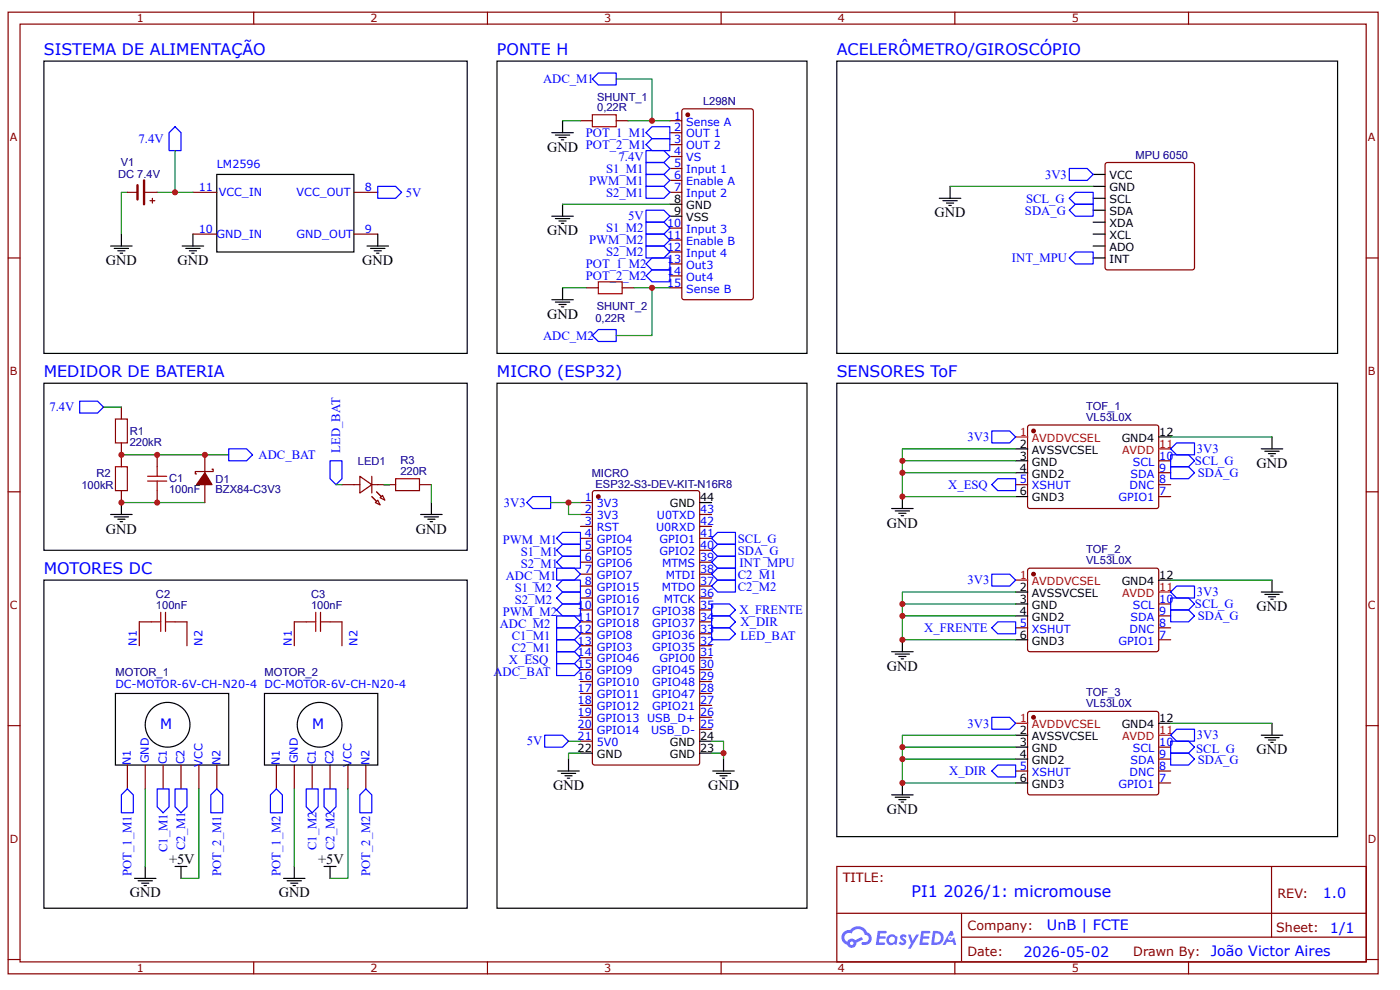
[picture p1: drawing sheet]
<svg xmlns="http://www.w3.org/2000/svg" width="297mm" height="210mm" viewBox="0 0 297 210" stroke-linecap="round" stroke-linejoin="round" font-family="sans-serif">
<g fill="none" stroke="#800" stroke-width=".25">
<path d="M1.7 2.6h290.7v203.9h-290.7zM4.3 5.1h285.5v198.8h-285.5zM53.8 2.6v2.5M103.4 2.6v2.5M153 2.6v2.5M202.6 2.6v2.5M252.1 2.6v2.5M1.7 54.7h2.6M289.8 54.7h2.6M1.7 104.3h2.6M289.8 104.3h2.6M1.7 153.8h2.6"/>
<path d="M289.8 153.8h2.6M177.5 183.7h112.3v20.2h-112.3zM177.6 193.6h112.1M204 198.7h85.7M204 193.6v10.1M269.8 183.7v15M1.7 203.4h2.6M53.8 203.9v2.6M103.4 203.9v2.6M153 203.9v2.6M202.6 203.9v2.6M252.1 203.9v2.6"/>
<path d="M289.8 203.4h2.6"/>
</g>
<g fill="#58f">
<path d="M191.1 198.2l.5-.1 .4 .1 .3 .2-.2 .5a.33 .33 0 0 0-.3-.3 .33 .33 0 0 0-.3 .1v.1a.85 .85 0 0 1 .7 .6 .85 .85 0 0 1-.3 .9l-.7 .1-.6-.4 .4-.4 .5 .3 .2-.1v-.2a.88 .88 0 0 1-.6-1.4z"/>
<path d="M192.6 198.1h.6l.4 1.3 .8-1.3h.6l-1.8 3h-.6l.7-1.1z"/>
<path d="M186.2 197.4h1.7l.2 .1-.1 .3-1.3 .1-.1 .6h1.1l.2 .3-.2 .2h-1.1l-.2 .8h1.3l.1 .3-.1 .2h-1.9z"/>
<path d="M195.5 197.4h1.6l.2 .1v.3l-1.3 .1-.1 .6h1.1l.2 .3-.3 .2h-1.1l-.1 .8h1.2l.1 .3-.1 .2h-1.9z"/>
<path d="M201.6 197.4h.5l.2 .9-.4 .2a.49 .49 0 0 0-.7 .2 .49 .49 0 0 0 .3 .7 .49 .49 0 0 0 .6-.5l.4-.2 .4 1.6h-.6l-.2-.6h-1.2l-.3 .6h-.6z"/>
<path d="M197.9 197.4l-.4 2.9h1a1.51 1.51 0 0 0 1.7-1.5 1.51 1.51 0 0 0-1.8-1.4zM198.4 197.9a1.02 1.02 0 0 1 1.2 1.1 1.02 1.02 0 0 1-1.4 .8z"/>
<path d="M188.5 198.4a1.11 1.11 0 0 0-.3 1.5 1.11 1.11 0 0 0 1.6 .3l.4 .1 .2-1.6-.4-.2a1.01 1.01 0 0 0-1.5-.1zM188.5 199.2a.66 .66 0 0 1 1.3 0 .66 .66 0 0 1-1.3 0z"/>
<path d="M179 197.6a1.58 1.58 0 0 0 .7 2.7 1.01 1.01 0 0 0 1.2 .6 1.01 1.01 0 0 0 .8-1l1.4-.7-.3-.6-1.4 .7a1.02 1.02 0 0 0-1.7 .4 .99 .99 0 0 1-.4-1.4 .99 .99 0 0 1 1.4-.4 1.48 1.48 0 0 1 1.5-.9 1.48 1.48 0 0 1 1.3 1.2 .82 .82 0 0 1 .8 1 .82 .82 0 0 1-1.2 .5l-.3 .2v.3a1.4 1.4 0 0 0 2-.6 1.4 1.4 0 0 0-.9-2 2.19 2.19 0 0 0-3.6-.4l-.8 .1zM180.3 200a.4 .4 0 0 1 .8 0 .4 .4 0 0 1-.8 0z"/>
<circle cx="201.6" cy="198.9" r=".19"/>
</g>
<path d="M125.8 104.2l.4-.2h21.7l.5 .3v57.4l-.3 .5h-21.9l-.5-.3v-57.4z" fill="none" stroke="#800" stroke-width=".25"/>
<circle cx="126.9" cy="105.3" r=".38" fill="#800"/>
<g fill="none" stroke="#800" stroke-width=".25">
<path d="M144.8 23.2l.3-.1h14.2l.5 .3v39.6l-.3 .5h-14.4l-.4-.3-.1-39.6zM123.1 106.5h2.6M123.1 109.1h2.6M123.1 111.6h2.6M123.1 114.1h2.6M123.1 116.7h2.6M123.1 119.2h2.6M148.4 109.1h2.6M148.4 111.6h2.6M148.4 114.1h2.6M148.4 116.7h2.6M148.4 119.2h2.6"/>
<path d="M123.1 121.7h2.6M123.1 124.3h2.6M123.1 126.8h2.6M123.1 129.3h2.6M123.1 131.8h2.6M123.1 134.4h2.6M123.1 136.9h2.6M123.1 139.4h2.6M148.4 121.7h2.6M148.4 124.3h2.6M148.4 126.8h2.6M148.4 129.3h2.6"/>
<path d="M148.4 131.8h2.6M148.4 134.4h2.6M148.4 136.9h2.6M148.4 139.4h2.6M123.1 142h2.6M123.1 144.5h2.6M123.1 147h2.6M123.1 149.5h2.6M123.1 152.1h2.6M123.1 154.6h2.6M123.1 157.1h2.6M148.4 142h2.6"/>
<path d="M148.4 144.5h2.6M148.4 147h2.6M148.4 149.5h2.6M148.4 152.1h2.6M148.4 154.6h2.6"/>
<circle cx="126.9" cy="105.3" r=".38"/>
</g>
<path d="M148.4 106.5h2.6M123.1 159.7h2.6M148.4 159.7h2.6M148.4 157.1h2.6" fill="none" stroke="#000" stroke-width=".25"/>
<circle cx="145.9" cy="24.3" r=".38" fill="#800"/>
<g fill="none" stroke="#800" stroke-width=".25">
<path d="M142.1 25.6h2.5M142.1 28.1h2.5M142.1 30.7h2.5M142.1 33.2h2.5M142.1 35.7h2.5M142.1 38.2h2.5M234.6 34.6l.3-.1h18l.4 .1 .1 .4v21.7l-.1 .4-.4 .1h-18l-.3-.1-.2-.4v-21.7zM142.1 40.8h2.5M142.1 48.4h2.5M142.1 50.9h2.5M142.1 53.4h2.5M142.1 56h2.5"/>
<path d="M142.1 58.5h2.5M142.1 61h2.5M218.1 90.3l.4-.2 27.1 .1 .2 .4-.1 17-.4 .2-27.1-.1-.2-.4v-16.7zM27 162.2v5.1M30.8 162.2v5.1M34.6 162.2v5.1M38.4 162.2v5.1M42.2 162.2v5.1M46 162.2v5.1M58.6 162.2v5.1M62.4 162.2v5.1M66.2 162.2v5.1"/>
<path d="M70 162.2v5.1M73.8 162.2v5.1M77.6 162.2v5.1"/>
<circle cx="145.9" cy="24.3" r=".38"/>
</g>
<g fill="none" stroke="#000" stroke-width=".25">
<path d="M231.9 37h2.5M231.9 39.5h2.5M142.1 43.3h2.5M142.1 45.8h2.5M231.9 42h2.5M231.9 44.6h2.5M231.9 47.1h2.5M231.9 49.6h2.5M231.9 52.2h2.5M231.9 54.7h2.5M24.5 147h24v15.2h-24zM56.1 147h24v15.2h-24z"/>
<circle cx="67.8" cy="153.7" r="4.7"/>
</g>
<circle cx="219.3" cy="91.4" r=".38" fill="#800"/>
<g fill="none" stroke="#800" stroke-width=".25">
<path d="M245.8 97.7h2.6M215.5 102.8h2.5M245.8 102.8h2.6M245.8 105.3h2.6M245.8 100.2h2.6M218.1 120.6l.4-.1h27.1l.2 .5-.1 16.9-.4 .3-27.1-.1-.2-.4v-16.7z"/>
<circle cx="219.3" cy="91.4" r=".38"/>
</g>
<path d="M215.5 92.6h2.5M245.8 95.2h2.6" fill="none" stroke="#f00" stroke-width=".25"/>
<path d="M215.5 95.2h2.5M215.5 97.7h2.5M245.8 92.6h2.6M215.5 100.2h2.5M215.5 105.3h2.5" fill="none" stroke="#000" stroke-width=".25"/>
<circle cx="219.3" cy="121.7" r=".38" fill="#800"/>
<g fill="none" stroke="#800" stroke-width=".25">
<path d="M215.5 133.1h2.5M245.8 133.1h2.6M245.8 135.6h2.6M245.8 130.6h2.6M245.8 128h2.6M218.1 151l.4-.2 27.1 .1 .2 .4-.1 17-.4 .2-27.1-.1-.2-.4v-16.7z"/>
<circle cx="219.3" cy="121.7" r=".38"/>
</g>
<path d="M215.5 123h2.5M245.8 125.5h2.6" fill="none" stroke="#f00" stroke-width=".25"/>
<path d="M215.5 125.5h2.5M215.5 128h2.5M215.5 130.6h2.5M215.5 135.6h2.5M245.8 123h2.6" fill="none" stroke="#000" stroke-width=".25"/>
<circle cx="219.3" cy="152.1" r=".38" fill="#800"/>
<g fill="none" stroke="#800" stroke-width=".25">
<path d="M123.1 25.6h2.6M130.7 25.6h2.6M40.9 40.8h5.1M40.9 49.6h5.1M75.1 40.8h5M75.1 49.6h5M124.4 61h2.5M132 61h2.5M25.8 86.3v2.5M25.8 93.9v5.1M33.3 96.4v2.6M25.8 104v2.5"/>
<path d="M33.3 104v2.5M245.8 158.4h2.6M215.5 163.5h2.5M245.8 163.5h2.6M245.8 166h2.6M245.8 160.9h2.6"/>
<circle cx="219.3" cy="152.1" r=".38"/>
</g>
<path d="M215.5 153.3h2.5M245.8 155.9h2.6" fill="none" stroke="#f00" stroke-width=".25"/>
<g fill="none" stroke="#000" stroke-width=".25">
<path d="M9.3 13h89.8v61.9h-89.8zM105.4 13h65.8v61.9h-65.8zM177.5 13h106.3v61.9h-106.3zM46 37h29.1v16.4h-29.1zM117.1 28.1h4.5M117.8 28.6h3.1M118.6 29.1h1.5M119.1 29.6h.5M119.3 25.6v2.5M201.6 39.5v2.5M38.7 52.2h4.5M39.4 52.7h3"/>
<path d="M40.2 53.2h1.5M40.7 53.7h.5M40.9 49.6v2.6M77.9 52.2h4.5M78.6 52.7h3.1M79.4 53.2h1.5M79.9 53.7h.5M80.1 49.6v2.6M117.1 45.8h4.5M117.8 46.3h3.1M118.6 46.8h1.5M119.1 47.4h.5"/>
<path d="M119.3 43.3v2.5M199.3 42h4.5M200 42.5h3.1M200.8 43.1h1.5M201.3 43.6h.5M117.1 63.5h4.5M117.8 64h3.1M118.6 64.6h1.5M119.1 65.1h.5M119.3 61v2.5M9.3 81.3h89.8v35.4h-89.8zM105.4 81.3h65.8v111.3h-65.8z"/>
<path d="M177.5 81.3h106.3v96.1h-106.3zM267.6 95.2h4.5M268.3 95.7h3.1M269.1 96.2h1.5M269.6 96.7h.5M269.9 92.6v2.6M23.5 109.1h4.5M24.2 109.6h3.1M25 110.1h1.5M25.5 110.6h.5M25.8 106.5v2.6M189.2 107.8h4.5"/>
<path d="M189.9 108.3h3.1M190.7 108.8h1.5M191.2 109.3h.5M191.4 105.3v2.5M9.3 123h89.8v69.6h-89.8zM189.2 138.2h4.5M189.9 138.7h3.1M190.7 139.2h1.5M191.2 139.7h.5M191.4 135.6v2.6M267.6 125.5h4.5M268.3 126h3.1"/>
<path d="M269.1 126.5h1.5M269.6 127h.5M269.9 123v2.5M215.5 155.9h2.5M215.5 158.4h2.5M245.8 153.3h2.6M267.6 155.9h4.5M268.3 156.4h3.1M269.1 156.9h1.5M269.6 157.4h.5M269.9 153.3v2.6M189.2 168.5h4.5"/>
<path d="M189.9 169h3.1M190.7 169.5h1.5M191.2 170h.5M191.4 166v2.5M215.5 160.9h2.5M215.5 166h2.5M28.5 186.2h4.6M29.3 186.7h3M30.1 187.2h1.5M30.6 187.7h.5M30.8 183.7v2.5M37.1 183.7h2.6"/>
<path d="M38.4 183.7v2.5M60.2 186.2h4.5M60.9 186.7h3M61.7 187.2h1.5M62.2 187.7h.5M62.4 183.7v2.5M68.8 183.7h2.5M70 183.7v2.5"/>
<circle cx="35.6" cy="153.7" r="4.7"/>
</g>
<g fill="none" stroke="#00f" stroke-width=".25">
<path d="M125.7 16.7l1.2-1.2h3.8v2.5h-3.8zM37.1 26.9l1.3 1.2v3.8h-2.5v-3.8zM80.1 39.5h3.8l1.3 1.3-1.3 1.2h-3.8zM137.1 31.9h3.7l1.3 1.3-1.3 1.3h-3.7zM137.1 37h3.7l1.3 1.2-1.3 1.3h-3.7zM137.1 34.5h3.7l1.3 1.2-1.3 1.3h-3.7zM137.1 39.5h3.7l1.3 1.3-1.3 1.2h-3.7zM137.1 28.1l1.2-1.2h3.8v2.5h-3.8zM137.1 30.7l1.2-1.3h3.8v2.5h-3.8zM226.9 35.7h3.7l1.3 1.3-1.3 1.2h-3.7zM137.1 44.6h3.7l1.3 1.2-1.3 1.3h-3.7zM137.1 47.1h3.7l1.3 1.3-1.3 1.2h-3.7z"/>
<path d="M137.1 52.2h3.7l1.3 1.2-1.3 1.3h-3.7zM137.1 49.6h3.7l1.3 1.3-1.3 1.3h-3.7zM137.1 56l1.2-1.3h3.8v2.5h-3.8zM137.1 58.5l1.2-1.3h3.8v2.5h-3.8zM226.9 42l1.2-1.2h3.8v2.5h-3.8zM226.9 44.6l1.2-1.3h3.8v2.5h-3.8zM226.9 54.7l1.2-1.3h3.8v2.6h-3.8zM125.7 71.1l1.2-1.2h3.8v2.5h-3.8zM16.9 85h3.8l1.3 1.3-1.3 1.3h-3.8zM48.5 95.2h3.8l1.3 1.2-1.3 1.3h-3.8zM210.4 91.4h3.8l1.3 1.2-1.3 1.3h-3.8zM248.4 99h3.7l1.3 1.2-1.3 1.3h-3.7z"/>
<path d="M248.4 96.4h3.7l1.3 1.3-1.3 1.3h-3.7zM248.4 95.2l1.2-1.3h3.8v2.5h-3.8zM118.1 114.1l1.2-1.2h3.8v2.5h-3.8zM118.1 116.7l1.2-1.3h3.8v2.5h-3.8zM118.1 119.2l1.2-1.3h3.8v2.6h-3.8zM151 114.1l1.2-1.2h3.8v2.5h-3.8zM151 116.7l1.2-1.3h3.8v2.5h-3.8zM151 119.2l1.2-1.3h3.8v2.6h-3.8zM210.4 102.8l1.3-1.3h3.8v2.5h-3.8zM118.1 120.5h3.8l1.2 1.2-1.2 1.3h-3.8zM118.1 124.3l1.2-1.3h3.8v2.5h-3.8zM118.1 126.8l1.2-1.3h3.8v2.5h-3.8z"/>
<path d="M118.1 129.3l1.2-1.3h3.8v2.6h-3.8zM118.1 130.6h3.8l1.2 1.2-1.2 1.3h-3.8zM118.1 133.1h3.8l1.2 1.3-1.2 1.2h-3.8zM118.1 135.6h3.8l1.2 1.3-1.2 1.3h-3.8zM118.1 138.2h3.8l1.2 1.2-1.2 1.3h-3.8zM151 121.7l1.2-1.2h3.8v2.5h-3.8zM151 124.3l1.2-1.3h3.8v2.5h-3.8zM151 128h3.8l1.2 1.3-1.2 1.3h-3.8zM151 130.6h3.8l1.2 1.2-1.2 1.3h-3.8zM210.4 133.1l1.3-1.3h3.8v2.6h-3.8zM210.4 121.7h3.8l1.3 1.3-1.3 1.3h-3.8zM248.4 126.8h3.7l1.3 1.2-1.3 1.3h-3.7z"/>
<path d="M248.4 129.3h3.7l1.3 1.3-1.3 1.2h-3.7zM248.4 125.5l1.2-1.2h3.8v2.5h-3.8zM118.1 140.7h3.8l1.2 1.3-1.2 1.2h-3.8zM210.4 152.1h3.8l1.3 1.2-1.3 1.3h-3.8zM248.4 157.1h3.7l1.3 1.3-1.3 1.3h-3.7zM248.4 159.7h3.7l1.3 1.2-1.3 1.3h-3.7zM248.4 155.9l1.2-1.3h3.8v2.5h-3.8zM27 167.3l1.3 1.2v3.8h-2.5v-3.8zM33.3 167.3h2.6v3.8l-1.3 1.2-1.3-1.2zM37.1 167.3h2.6v3.8l-1.3 1.2-1.3-1.2zM46 167.3l1.3 1.2v3.8h-2.6v-3.8zM58.6 167.3l1.3 1.2v3.8h-2.5v-3.8z"/>
<path d="M65 167.3h2.5v3.8l-1.3 1.2-1.2-1.2zM68.8 167.3h2.5v3.8l-1.3 1.2-1.2-1.2zM77.6 167.3l1.3 1.2v3.8h-2.6v-3.8zM210.4 163.5l1.3-1.3h3.8v2.5h-3.8z"/>
</g>
<g fill="none" stroke="#080" stroke-width=".25">
<path d="M130.7 16.7h7.6v8.9M119.3 25.6h3.8M133.3 25.6h8.8M201.6 39.5h30.3M119.3 43.3h22.8M119.3 61h5.1M134.5 61h7.6M138.3 61v10.1h-7.6M22 86.3h3.8M25.8 96.4h22.7M215.5 97.7h-24.1v2.5M215.5 95.2h-24.1v2.5"/>
<path d="M248.4 92.6h21.5M25.8 106.5h17.7M215.5 100.2h-24.1v5.1h24.1M215.5 130.6h-24.1v5h24.1M215.5 128h-24.1v2.6M215.5 125.5h-24.1v2.5M248.4 123h21.5M215.5 158.4h-24.1v2.5M215.5 155.9h-24.1v2.5M248.4 153.3h21.5M30.8 167.3v16.4M42.2 167.3v18.9h-3.8"/>
<path d="M62.4 167.3v16.4M73.8 167.3v18.9h-3.8M215.5 160.9h-24.1v5.1h24.1"/>
</g>
<path d="M125.7 24.3h5v2.6h-5zM126.9 59.7h5.1v2.6h-5.1zM24.5 88.8h2.5v5.1h-2.5zM24.5 99h2.5v5h-2.5zM33.3 99v2M31.3 102h4.1M31.3 101h4.1M33.3 102v2" fill="none" stroke="#a00000" stroke-width=".25"/>
<path d="M43.5 100.2l1.5 2.6h-3.3z" fill="#800"/>
<path d="M43.5 96.4v3.8M45 99.5h.2v.5h-3.8v.5h.3M43.5 100.2l1.5 2.6h-3.3zM43.5 102.8v3.7M79.6 106.5l.5-.5 .5 1.1zM81.2 105l.5 1-1.1-.5zM32.1 131.8h-2.6v5.1M37.1 131.8h2.6v5.1M65 131.8h-2.6v5.1M70 131.8h2.6v5.1" fill="none" stroke="#800" stroke-width=".25"/>
<path d="M32.1 131.8h2M34.1 129.8v4.1M35.1 131.8h2M35.1 129.8v4.1M65 131.8h2M67 129.8v4.1M68 129.8v4.1M68 131.8h2" fill="none" stroke="#a00000" stroke-width=".25"/>
<path d="M89.2 109.1h4.6M90 109.6h3M90.8 110.1h1.5M91.3 110.6h.5M91.5 106.5v2.6" fill="none" stroke="#000" stroke-width=".25"/>
<path d="M79.9 104.3l1 1z" fill="#800"/>
<path d="M79.9 104.3l1 1" fill="none" stroke="#800" stroke-width=".25"/>
<path d="M78.9 105.3l1 1z" fill="#800"/>
<path d="M27 40.8h2M30.8 40.8h2.5M31.8 42.5h1M32.3 42v1.1M72.6 102.8h3.7M76.3 101l2.6 1.8-2.6 1.7zM78.9 105.3l1 1M78.9 102.8h5M78.9 101v3.5M89 102.8h2.5" fill="none" stroke="#800" stroke-width=".25"/>
<path d="M83.9 101.5h5.1v2.5h-5.1z" fill="none" stroke="#a00000" stroke-width=".25"/>
<path d="M37.1 31.9v8.9M27 40.8h-1.2v8.8M33.3 40.8h7.6M71.3 102.8h1.3M81.4 102.8h1.3M91.5 102.8v3.7M116.8 106.5h6.3M120.6 106.5v2.6h2.5M120.6 157.1h2.5M123.1 159.7h-2.5v1.2M151 159.7h2.5v1.2M151 157.1h2.5v2.6" fill="none" stroke="#080" stroke-width=".25"/>
<path d="M70 97.7h2.6v3.8l-1.3 1.3-1.3-1.3zM111.8 106.5l1.2-1.2h3.8v2.5h-3.8zM151 133.1h3.8l1.2 1.3-1.2 1.2h-3.8zM115.6 155.9h3.7l1.3 1.2-1.3 1.3h-3.7z" fill="none" stroke="#00f" stroke-width=".25"/>
<g fill="none" stroke="#000" stroke-width=".25">
<path d="M23.5 52.2h4.5M24.2 52.7h3.1M25 53.2h1.5M25.5 53.7h.5M25.8 49.6v2.6M118.3 163.5h4.6M119.1 164h3M119.9 164.5h1.5M120.4 165h.5M120.6 160.9v2.6M151.2 163.5h4.6M152 164h3"/>
<path d="M152.7 164.5h1.6M153.2 165h.5M153.5 160.9v2.6"/>
</g>
<path d="M29.2 39.3v3M30.6 38.2v5.1" fill="none" stroke="#800" stroke-width=".51"/>
<g fill="#c00">
<circle cx="138.3" cy="25.6" r=".63"/>
<circle cx="138.3" cy="61" r=".63"/>
<circle cx="191.4" cy="105.3" r=".63"/>
<circle cx="191.4" cy="100.2" r=".63"/>
<circle cx="191.4" cy="97.7" r=".63"/>
<circle cx="191.4" cy="135.6" r=".63"/>
<circle cx="191.4" cy="130.6" r=".63"/>
<circle cx="191.4" cy="128" r=".63"/>
<circle cx="191.4" cy="166" r=".63"/>
<circle cx="191.4" cy="160.9" r=".63"/>
<circle cx="191.4" cy="158.4" r=".63"/>
<circle cx="25.8" cy="106.5" r=".63"/>
<circle cx="25.8" cy="96.4" r=".63"/>
<circle cx="33.3" cy="96.4" r=".63"/>
<circle cx="33.3" cy="106.5" r=".63"/>
<circle cx="43.5" cy="96.4" r=".63"/>
<circle cx="37.1" cy="40.8" r=".63"/>
<circle cx="153.5" cy="159.7" r=".63"/>
<circle cx="120.6" cy="106.5" r=".63"/>
</g>
<g font-size="3.4" fill="#00f">
<text x="9.3" y="11.7">SISTEMA DE ALIMENTAÇÃO</text>
<text x="105.4" y="11.7">PONTE H</text>
<text x="177.5" y="11.7">ACELERÔMETRO/GIROSCÓPIO</text>
<text x="9.3" y="80">MEDIDOR DE BATERIA</text>
<text x="105.4" y="80">MICRO (ESP32)</text>
<text x="177.5" y="80">SENSORES ToF</text>
<text x="9.3" y="121.7">MOTORES DC</text>
<text x="193.4" y="190.2">PI1</text>
<text x="200.1" y="190.2">2026/1: micromouse</text>
</g>
<g font-size="3">
<text x="116.1" y="32.2">GND</text>
<text x="198.3" y="46.1">GND</text>
<text x="116.1" y="49.9">GND</text>
<text x="22.5" y="56.2">GND</text>
<text x="37.6" y="56.2">GND</text>
<text x="76.8" y="56.2">GND</text>
<text x="116.1" y="67.6">GND</text>
<text x="266.6" y="99.2">GND</text>
<text x="22.5" y="113.1">GND</text>
<text x="88.2" y="113.1">GND</text>
<text x="188.1" y="111.9">GND</text>
<text x="266.6" y="129.6">GND</text>
<text x="188.1" y="142.2">GND</text>
<text x="266.6" y="159.9">GND</text>
<text x="117.3" y="167.5">GND</text>
<text x="150.2" y="167.5">GND</text>
<text x="188.1" y="172.6">GND</text>
<text x="35.9" y="183.2">+5V</text>
<text x="67.5" y="183.2">+5V</text>
<text x="27.5" y="190.3">GND</text>
<text x="59.1" y="190.3">GND</text>
</g>
<g font-size="3" fill="#00f">
<text x="34" y="154.6">M</text>
<text x="66.2" y="154.6">M</text>
<text x="280.6" y="190.3">1.0</text>
<text x="222.1" y="197.2">UnB | FCTE</text>
<text x="282.2" y="197.7">1/1</text>
<text x="217.1" y="202.8">2026-05-02</text>
<text x="256.9" y="202.7">João Victor Aires</text>
</g>
<g font-size="2.7" fill="#00f">
<text x="115.2" y="17.6">ADC_M1</text>
<text x="124.3" y="29.1">POT_1_M1</text>
<text x="29.4" y="30.3">7.4V</text>
<text x="124.3" y="31.6">POT_2_M1</text>
<text x="131.2" y="34.1">7.4V</text>
<text x="86.1" y="41.7">5V</text>
<text x="125" y="39.1">PWM_M1</text>
<text x="128.6" y="36.6">S1_M1</text>
<text x="128.6" y="41.7">S2_M1</text>
<text x="221.7" y="37.9">3V3</text>
<text x="133.2" y="46.7">5V</text>
<text x="217.4" y="45.5">SDA_G</text>
<text x="217.7" y="43">SCL_G</text>
<text x="125" y="51.8">PWM_M2</text>
<text x="128.6" y="49.3">S1_M2</text>
<text x="124.3" y="56.9">POT_1_M2</text>
<text x="124.3" y="59.4">POT_2_M2</text>
<text x="128.6" y="54.3">S2_M2</text>
<text x="214.7" y="55.6">INT_MPU</text>
<text x="115.2" y="72">ADC_M2</text>
<text x="10.5" y="87.2">7.4V</text>
<text x="72.2" y="96" transform="rotate(-90 72.2 96)">LED_BAT</text>
<text x="205.3" y="93.5">3V3</text>
<text x="54.8" y="97.3">ADC_BAT</text>
<text x="253.5" y="98.6">SCL_G</text>
<text x="253.9" y="96">3V3</text>
<text x="254.1" y="101.2">SDA_G</text>
<text x="106.9" y="107.5">3V3</text>
<text x="201.2" y="103.6">X_ESQ</text>
<text x="106.7" y="115.4">PWM_M1</text>
<text x="110.5" y="117.9">S1_M1</text>
<text x="156.5" y="115.1">SCL_G</text>
<text x="156.5" y="117.6">SDA_G</text>
<text x="107.3" y="123">ADC_M1</text>
<text x="109.2" y="125.5">S1_M2</text>
<text x="110.5" y="120.5">S2_M1</text>
<text x="156.5" y="122.7">C2_M1</text>
<text x="156.5" y="125.2">C2_M2</text>
<text x="156.9" y="120.1">INT_MPU</text>
<text x="205.3" y="123.9">3V3</text>
<text x="106.7" y="130.6">PWM_M2</text>
<text x="109.2" y="128">S2_M2</text>
<text x="156.9" y="130.3">X_FRENTE</text>
<text x="253.5" y="128.9">SCL_G</text>
<text x="253.9" y="126.4">3V3</text>
<text x="254.1" y="131.5">SDA_G</text>
<text x="106" y="133.1">ADC_M2</text>
<text x="108.6" y="135.6">C1_M1</text>
<text x="157.1" y="132.7">X_DIR</text>
<text x="157.1" y="135.6">LED_BAT</text>
<text x="196.1" y="134">X_FRENTE</text>
<text x="104.7" y="143.2">ADC_BAT</text>
<text x="108" y="140.7">X_ESQ</text>
<text x="108.6" y="138.2">C2_M1</text>
<text x="205.3" y="154.3">3V3</text>
<text x="111.7" y="158">5V</text>
<text x="253.8" y="159.7">SCL_G</text>
<text x="253.9" y="156.7">3V3</text>
<text x="254.1" y="161.9">SDA_G</text>
<text x="201.4" y="164.3">X_DIR</text>
<text x="27.9" y="185.7" transform="rotate(-90 27.9 185.7)">POT_1_M1</text>
<text x="35.5" y="180.7" transform="rotate(-90 35.5 180.7)">C1_M1</text>
<text x="39.3" y="180.2" transform="rotate(-90 39.3 180.2)">C2_M1</text>
<text x="46.9" y="185.7" transform="rotate(-90 46.9 185.7)">POT_2_M1</text>
<text x="59.5" y="185.7" transform="rotate(-90 59.5 185.7)">POT_1_M2</text>
<text x="67.2" y="180.2" transform="rotate(-90 67.2 180.2)">C1_M2</text>
<text x="71" y="180.2" transform="rotate(-90 71 180.2)">C2_M2</text>
<text x="78.5" y="185.7" transform="rotate(-90 78.5 185.7)">POT_2_M2</text>
</g>
<g font-size="2.7" fill="#800">
<text x="178.8" y="187">TITLE:</text>
<text x="271" y="190.3">REV:</text>
<text x="205.3" y="197.2">Company:</text>
<text x="270.8" y="197.6">Sheet:</text>
<text x="205.3" y="202.7">Date:</text>
<text x="240.4" y="202.7">Drawn By:</text>
</g>
<g font-size="2.4" fill="#800">
<text x="29" y="4.7">1</text>
<text x="78.6" y="4.7">2</text>
<text x="128.2" y="4.7">3</text>
<text x="177.8" y="4.7">4</text>
<text x="227.4" y="4.7">5</text>
<text x="2.1" y="29.9">A</text>
<text x="290.2" y="29.9">A</text>
<text x="2.1" y="79.5">B</text>
<text x="290.2" y="79.5">B</text>
<text x="2.1" y="129.1">C</text>
<text x="290.2" y="129.1">C</text>
<text x="2.1" y="178.6">D</text>
<text x="290.2" y="178.6">D</text>
<text x="29" y="206.1">1</text>
<text x="78.6" y="206.1">2</text>
<text x="128.2" y="206.1">3</text>
<text x="177.8" y="206.1">4</text>
<text x="227.4" y="206.1">5</text>
</g>
<g font-size="2.4" fill="#000080">
<text x="126.7" y="23.6">0,22R</text>
<text x="126.7" y="21.3">SHUNT_1</text>
<text x="149.2" y="22.2">L298N</text>
<text x="25.6" y="35.3">V1</text>
<text x="240.9" y="33.7">MPU 6050</text>
<text x="25.1" y="37.8">DC 7.4V</text>
<text x="126.6" y="65.6">SHUNT_2</text>
<text x="126.3" y="68.2">0,22R</text>
<text x="230.4" y="89.3">VL53L0X</text>
<text x="230.4" y="86.9">TOF_1</text>
<text x="27.5" y="94.5">220kR</text>
<text x="27.5" y="92.2">R1</text>
<text x="20.4" y="101.1">R2</text>
<text x="75.9" y="98.5">LED1</text>
<text x="85" y="100.7">220R</text>
<text x="85" y="98.5">R3</text>
<text x="125.5" y="101">MICRO</text>
<text x="17.3" y="103.6">100kR</text>
<text x="35.9" y="104.6">100nF</text>
<text x="35.9" y="102.3">C1</text>
<text x="45.7" y="104.6">BZX84-C3V3</text>
<text x="45.7" y="102.3">D1</text>
<text x="126.4" y="103.6">ESP32-S3-DEV-KIT-N16R8</text>
<text x="230.4" y="119.6">VL53L0X</text>
<text x="230.4" y="117.3">TOF_2</text>
<text x="33.1" y="129.1">100nF</text>
<text x="33.1" y="126.8">C2</text>
<text x="66" y="129.1">100nF</text>
<text x="66" y="126.8">C3</text>
<text x="24.5" y="143.2">MOTOR_1</text>
<text x="56.1" y="143.2">MOTOR_2</text>
<text x="230.4" y="150">VL53L0X</text>
<text x="230.4" y="147.6">TOF_3</text>
</g>
<g font-size="2.4" fill="#00f">
<text x="143" y="25.4">1</text>
<text x="143" y="27.9">2</text>
<text x="145.6" y="26.6">Sense A</text>
<text x="145.6" y="29.1">OUT 1</text>
<text x="46" y="35.7">LM2596</text>
<text x="143" y="30.4">3</text>
<text x="143" y="32.9">4</text>
<text x="143" y="35.5">5</text>
<text x="145.6" y="31.7">OUT 2</text>
<text x="145.6" y="34.2">VS</text>
<text x="42.2" y="40.5">11</text>
<text x="46.4" y="41.5">VCC_IN</text>
<text x="62.9" y="41.5">VCC_OUT</text>
<text x="77.4" y="40.5">8</text>
<text x="143" y="38">6</text>
<text x="143" y="40.5">7</text>
<text x="145.6" y="36.7">Input 1</text>
<text x="145.6" y="39.3">Enable A</text>
<text x="145.6" y="41.8">Input 2</text>
<text x="42.2" y="49.4">10</text>
<text x="45.9" y="50.4">GND_IN</text>
<text x="62.9" y="50.4">GND_OUT</text>
<text x="77.4" y="49.4">9</text>
<text x="141.5" y="48.1">10</text>
<text x="141.5" y="50.6">11</text>
<text x="141.5" y="53.2">12</text>
<text x="145.6" y="49.4">Input 3</text>
<text x="145.6" y="51.9">Enable B</text>
<text x="141.5" y="55.7">13</text>
<text x="141.5" y="58.2">14</text>
<text x="145.6" y="54.4">Input 4</text>
<text x="145.6" y="57">Out3</text>
<text x="145.6" y="59.5">Out4</text>
<text x="141.5" y="60.8">15</text>
<text x="145.6" y="62">Sense B</text>
<text x="239.8" y="101.2">SDA</text>
<text x="240.3" y="98.7">SCL</text>
<text x="246" y="100">9</text>
<text x="246" y="97.4">10</text>
<text x="124" y="106.3">1</text>
<text x="126.6" y="107.6">3V3</text>
<text x="216.4" y="102.5">5</text>
<text x="218.9" y="103.8">XSHUT</text>
<text x="237.3" y="106.3">GPIO1</text>
<text x="239.7" y="103.8">DNC</text>
<text x="246" y="105">7</text>
<text x="246" y="102.5">8</text>
<text x="124" y="108.8">2</text>
<text x="124" y="111.4">3</text>
<text x="124" y="113.9">4</text>
<text x="126.6" y="110.1">3V3</text>
<text x="126.6" y="112.6">RST</text>
<text x="139.2" y="112.6">U0RXD</text>
<text x="139.4" y="110.1">U0TXD</text>
<text x="148.6" y="113.9">41</text>
<text x="148.6" y="111.4">42</text>
<text x="148.6" y="108.8">43</text>
<text x="124" y="116.4">5</text>
<text x="124" y="118.9">6</text>
<text x="126.6" y="115.1">GPIO4</text>
<text x="126.6" y="117.7">GPIO5</text>
<text x="139.9" y="117.7">GPIO2</text>
<text x="139.9" y="115.1">GPIO1</text>
<text x="148.6" y="118.9">39</text>
<text x="148.6" y="116.4">40</text>
<text x="124" y="121.5">7</text>
<text x="124" y="124">8</text>
<text x="126.6" y="120.2">GPIO6</text>
<text x="126.6" y="122.7">GPIO7</text>
<text x="126.6" y="125.3">GPIO15</text>
<text x="140.4" y="125.3">MTDO</text>
<text x="140.5" y="120.2">MTMS</text>
<text x="141.2" y="122.7">MTDI</text>
<text x="148.6" y="124">37</text>
<text x="148.6" y="121.5">38</text>
<text x="122.5" y="129.1">10</text>
<text x="122.5" y="131.6">11</text>
<text x="124" y="126.5">9</text>
<text x="126.6" y="127.8">GPIO16</text>
<text x="126.6" y="130.3">GPIO17</text>
<text x="138.4" y="130.3">GPIO38</text>
<text x="140.8" y="127.8">MTCK</text>
<text x="148.6" y="131.6">34</text>
<text x="148.6" y="129.1">35</text>
<text x="148.6" y="126.5">36</text>
<text x="239.8" y="131.6">SDA</text>
<text x="240.3" y="129.1">SCL</text>
<text x="246" y="130.3">9</text>
<text x="246" y="127.8">10</text>
<text x="29" y="136.9" transform="rotate(-90 29 136.9)">N1</text>
<text x="43" y="136.9" transform="rotate(-90 43 136.9)">N2</text>
<text x="61.9" y="136.9" transform="rotate(-90 61.9 136.9)">N1</text>
<text x="75.8" y="136.9" transform="rotate(-90 75.8 136.9)">N2</text>
<text x="122.5" y="134.1">12</text>
<text x="122.5" y="136.6">13</text>
<text x="126.6" y="132.9">GPIO18</text>
<text x="126.6" y="135.4">GPIO8</text>
<text x="126.6" y="137.9">GPIO3</text>
<text x="138.4" y="137.9">GPIO35</text>
<text x="138.4" y="135.4">GPIO36</text>
<text x="138.4" y="132.9">GPIO37</text>
<text x="148.6" y="136.6">32</text>
<text x="148.6" y="134.1">33</text>
<text x="216.4" y="132.9">5</text>
<text x="218.9" y="134.1">XSHUT</text>
<text x="237.3" y="136.6">GPIO1</text>
<text x="239.7" y="134.1">DNC</text>
<text x="246" y="135.4">7</text>
<text x="246" y="132.9">8</text>
<text x="122.5" y="139.2">14</text>
<text x="122.5" y="141.7">15</text>
<text x="126.6" y="140.4">GPIO46</text>
<text x="126.6" y="143">GPIO9</text>
<text x="138.4" y="143">GPIO45</text>
<text x="139.9" y="140.4">GPIO0</text>
<text x="148.6" y="141.7">30</text>
<text x="148.6" y="139.2">31</text>
<text x="24.5" y="145.8">DC-MOTOR-6V-CH-N20-4 DC-MOTOR-6V-CH-N20-4</text>
<text x="122.5" y="144.2">16</text>
<text x="122.5" y="146.8">17</text>
<text x="122.5" y="149.3">18</text>
<text x="126.6" y="145.5">GPIO10</text>
<text x="126.6" y="148">GPIO11</text>
<text x="138.4" y="148">GPIO47</text>
<text x="138.4" y="145.5">GPIO48</text>
<text x="148.6" y="149.3">27</text>
<text x="148.6" y="146.8">28</text>
<text x="148.6" y="144.2">29</text>
<text x="122.5" y="151.8">19</text>
<text x="122.5" y="154.4">20</text>
<text x="126.6" y="150.6">GPIO12</text>
<text x="126.6" y="153.1">GPIO13 USB_D+</text>
<text x="126.6" y="155.6">GPIO14</text>
<text x="138.1" y="155.6">USB_D-</text>
<text x="138.4" y="150.6">GPIO21</text>
<text x="148.6" y="154.4">25</text>
<text x="148.6" y="151.8">26</text>
<text x="31.6" y="161.8" transform="rotate(-90 31.6 161.8)">GND</text>
<text x="63.2" y="161.8" transform="rotate(-90 63.2 161.8)">GND</text>
<text x="122.5" y="156.9">21</text>
<text x="126.6" y="158.2">5V0</text>
<text x="239.8" y="161.9">SDA</text>
<text x="240.3" y="159.4">SCL</text>
<text x="246" y="160.7">9</text>
<text x="246" y="158.2">10</text>
<text x="27.8" y="162.2" transform="rotate(-90 27.8 162.2)">N1</text>
<text x="35.4" y="162.1" transform="rotate(-90 35.4 162.1)">C1</text>
<text x="39.2" y="162.1" transform="rotate(-90 39.2 162.1)">C2</text>
<text x="43" y="162.6" transform="rotate(-90 43 162.6)">VCC</text>
<text x="46.8" y="162.2" transform="rotate(-90 46.8 162.2)">N2</text>
<text x="59.4" y="162.2" transform="rotate(-90 59.4 162.2)">N1</text>
<text x="67" y="162.1" transform="rotate(-90 67 162.1)">C1</text>
<text x="70.8" y="162.1" transform="rotate(-90 70.8 162.1)">C2</text>
<text x="74.6" y="162.6" transform="rotate(-90 74.6 162.6)">VCC</text>
<text x="78.4" y="162.2" transform="rotate(-90 78.4 162.2)">N2</text>
<text x="216.4" y="163.2">5</text>
<text x="218.9" y="164.5">XSHUT</text>
<text x="237.3" y="167">GPIO1</text>
<text x="239.7" y="164.5">DNC</text>
<text x="246" y="165.7">7</text>
<text x="246" y="163.2">8</text>
</g>
<g font-size="2.4">
<text x="235.4" y="38">VCC</text>
<text x="235.4" y="40.5">GND</text>
<text x="143" y="43.1">8</text>
<text x="143" y="45.6">9</text>
<text x="145.6" y="44.3">GND</text>
<text x="145.6" y="46.8">VSS</text>
<text x="235.4" y="43.1">SCL</text>
<text x="235.4" y="45.6">SDA</text>
<text x="235.4" y="48.1">XDA</text>
<text x="235.4" y="50.6">XCL</text>
<text x="235.4" y="53.2">ADO</text>
<text x="235.4" y="55.7">INT</text>
<text x="216.4" y="94.9">2</text>
<text x="238" y="93.6">GND4</text>
<text x="246" y="92.4">12</text>
<text x="216.4" y="97.4">3</text>
<text x="216.4" y="100">4</text>
<text x="218.9" y="96.2">AVSSVCSEL</text>
<text x="218.9" y="98.7">GND</text>
<text x="218.9" y="101.2">GND2</text>
<text x="142.1" y="107.6">GND</text>
<text x="148.6" y="106.3">44</text>
<text x="216.4" y="105">6</text>
<text x="218.9" y="106.3">GND3</text>
<text x="216.4" y="125.3">2</text>
<text x="238" y="124">GND4</text>
<text x="246" y="122.7">12</text>
<text x="216.4" y="127.8">3</text>
<text x="216.4" y="130.3">4</text>
<text x="218.9" y="126.5">AVSSVCSEL</text>
<text x="218.9" y="129.1">GND</text>
<text x="218.9" y="131.6">GND2</text>
<text x="216.4" y="135.4">6</text>
<text x="218.9" y="136.6">GND3</text>
<text x="216.4" y="155.6">2</text>
<text x="238" y="154.4">GND4</text>
<text x="246" y="153.1">12</text>
<text x="122.5" y="159.4">22</text>
<text x="126.6" y="160.7">GND</text>
<text x="142.1" y="160.7">GND</text>
<text x="142.1" y="158.2">GND</text>
<text x="148.6" y="159.4">23</text>
<text x="148.6" y="156.9">24</text>
<text x="216.4" y="158.2">3</text>
<text x="216.4" y="160.7">4</text>
<text x="218.9" y="156.9">AVSSVCSEL</text>
<text x="218.9" y="159.4">GND</text>
<text x="218.9" y="161.9">GND2</text>
<text x="216.4" y="165.7">6</text>
<text x="218.9" y="167">GND3</text>
</g>
<g font-size="2.4" fill="#f00">
<text x="216.4" y="92.4">1</text>
<text x="218.9" y="93.6">AVDDVCSEL</text>
<text x="246" y="94.9">11</text>
<text x="238.1" y="96.2">AVDD</text>
<text x="216.4" y="122.7">1</text>
<text x="218.9" y="124">AVDDVCSEL</text>
<text x="246" y="125.3">11</text>
<text x="238.1" y="126.5">AVDD</text>
<text x="216.4" y="153.1">1</text>
<text x="218.9" y="154.4">AVDDVCSEL</text>
<text x="246" y="155.6">11</text>
<text x="238.1" y="156.9">AVDD</text>
</g>
</svg>
